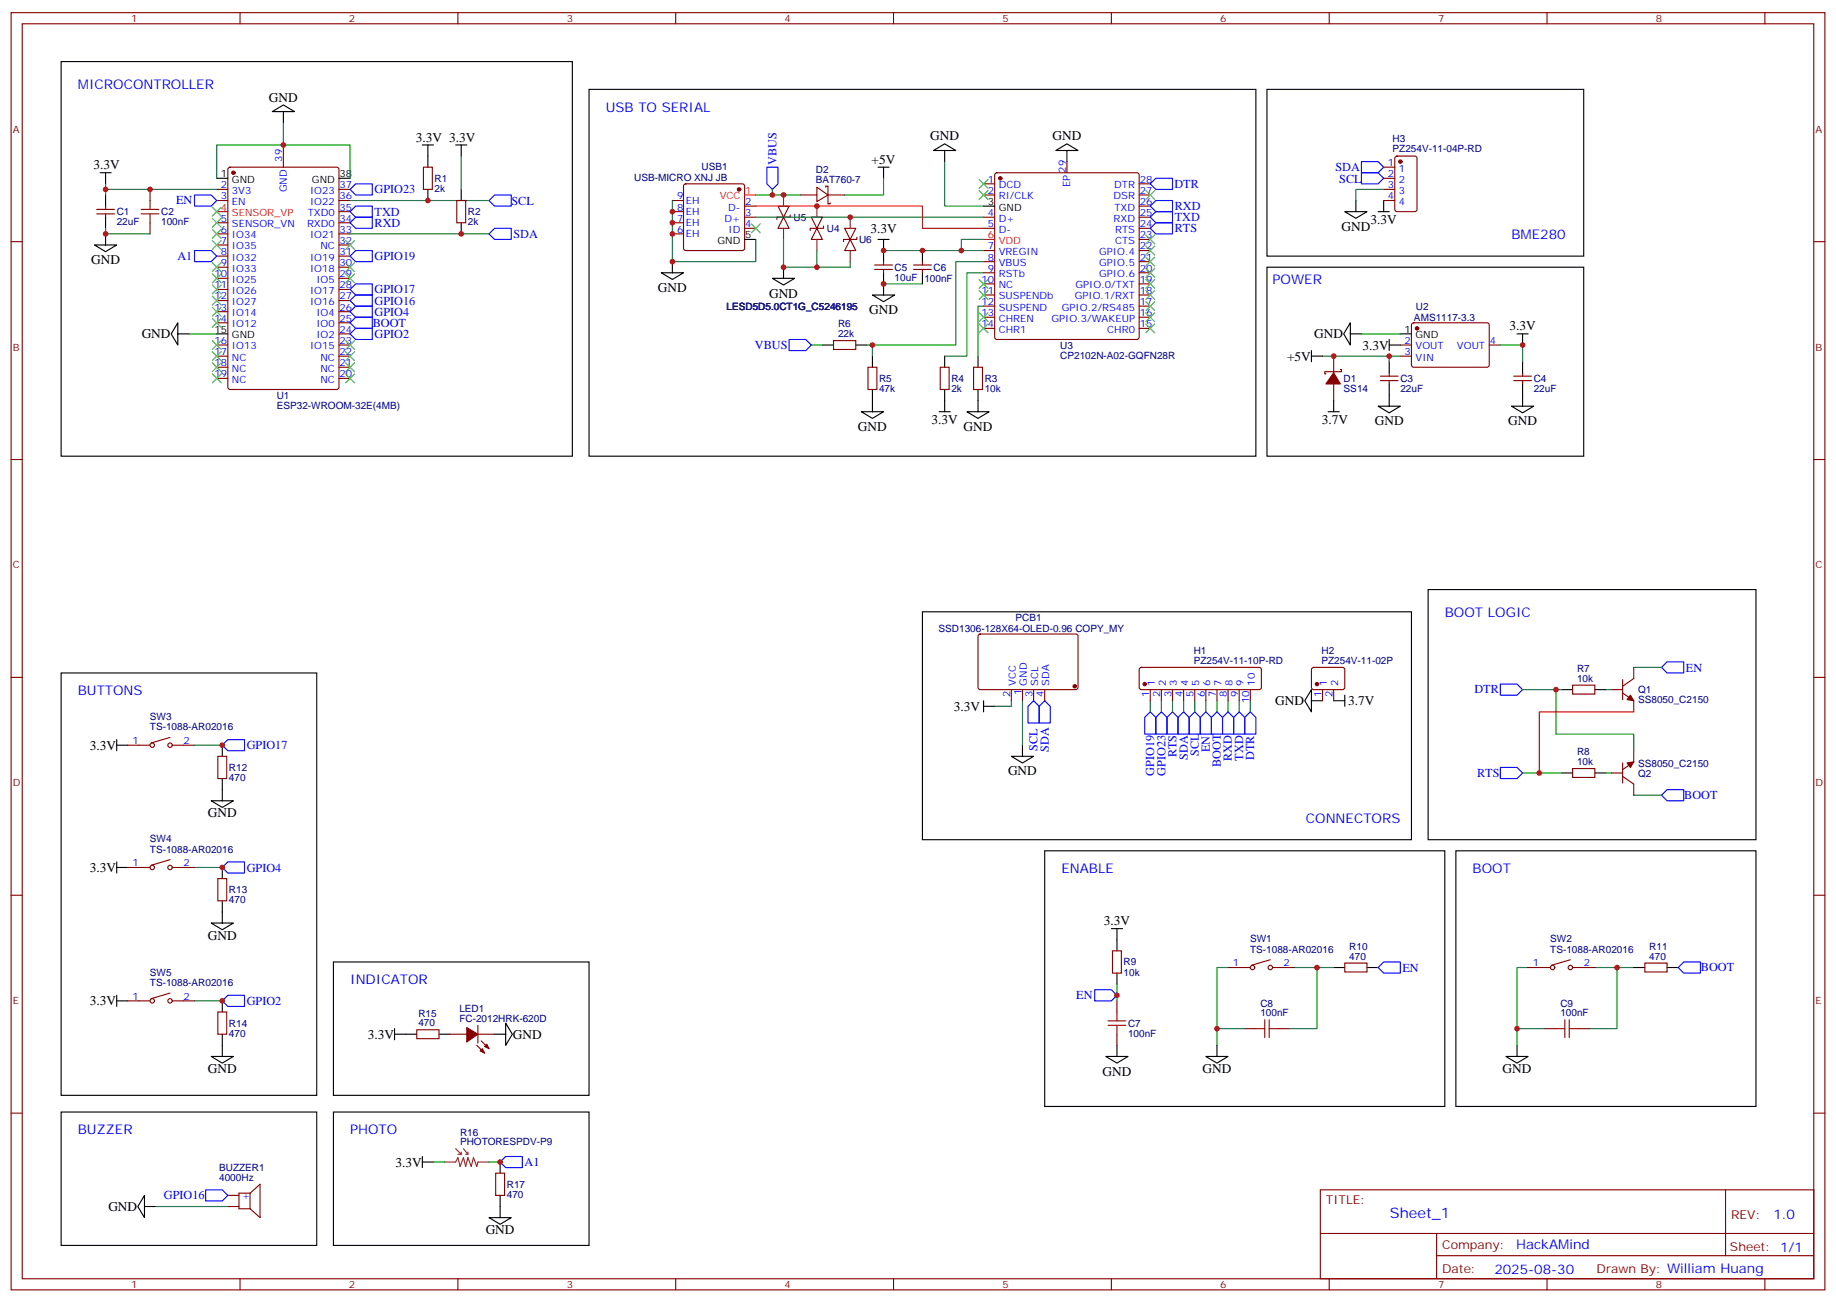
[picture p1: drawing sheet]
<svg xmlns="http://www.w3.org/2000/svg" width="583mm" height="413mm" viewBox="0 0 583 413" stroke-linecap="round" stroke-linejoin="round" font-family="sans-serif">
<g fill="none" stroke="#870000" stroke-width=".35">
<path d="M3.5 4h575.8v405.4h-575.8zM7.1 7.5h568.6v398.3h-568.6zM76.2 4v3.5M145.3 4v3.5M214.5 4v3.5M283.6 4v3.5M352.8 4v3.5M421.9 4v3.5M491.1 4v3.5M560.2 4v3.5M72.6 53.3l.4-.2h33.9l.6 .4 .1 69.4-.5 .7h-34.1l-.6-.4-.1-69.4zM90 46v7.1"/>
<path d="M134.4 53.1h2.8v7h-2.8zM217.2 58.6l.5-.3h18l.5 .3 .2 .5v19.7l-.3 .5-.4 .2h-18l-.5-.2-.2-.5v-19.7zM259.3 59.4l3.5 2.5-3.5 2.1zM262.1 59.4v-.3h.7v5.6h.7v-.4M312.2 58.3h3.5M316 55l.4-.2h44.5l.5 .2 .2 .5v51.5l-.2 .5-.5 .2h-44.5l-.5-.2-.2-.5v-51.5zM338.7 51.3v3.5M361.6 58.3h3.5M439.2 53.1h3.5M439.2 56.6h3.5M443 49.7l.4-.2h5.7l.6 .5 .1 16.5-.5 .6-5.9 .1-.6-.5-.1-16.5zM3.5 76.7h3.6"/>
<path d="M30.7 66.5h5.6M30.7 67.9h5.6M33.5 65.4v1.1M33.5 67.9v1M47.6 60.1v3.5M47.6 70.7v3.5M68.8 60.1h3.5M68.8 63.6h3.5M68.8 70.7h3.5M68.8 74.2h3.5M68.8 77.8h3.5M107.6 60.1h3.5"/>
<path d="M107.6 63.6h3.5M107.6 70.7h3.5M107.6 74.2h3.5M107.6 77.8h3.5M107.6 67.2h3.5M145 63.6h2.8v7.1h-2.8zM213.4 63.6h3.6M213.4 70.7h3.6M213.4 74.2h3.6M213.4 67.2h3.6M236.4 65.4h3.5M236.4 68.9h3.5"/>
<path d="M236.4 72.5h3.5M246.9 65.4h3.6l-1.8 3.5zM248.7 68.9l1.8 3.6h-3.6zM250.8 68.2v.7h-4.2v.7M254 61.9h5.3M257.5 68.9h3.6l-1.8 3.6zM259.3 72.5l1.8 3.5h-3.6zM261.4 71.8v.7h-4.2v.7M262.8 61.9h5.3M268.1 72.5h3.5l-1.7 3.5zM269.9 76l1.7 3.5h-3.5zM272 75.3v.7h-4.2v.7"/>
<path d="M312.2 68.9h3.5M312.2 72.5h3.5M312.2 61.9h3.5M312.2 79.5h3.5M361.6 65.4h3.5M361.6 68.9h3.5M361.6 72.5h3.5M361.6 61.9h3.5M361.6 79.5h3.5M361.6 76h3.5M439.2 60.1h3.5M439.2 63.6h3.5"/>
<path d="M575.7 76.7h3.6M68.8 81.3h3.5M68.8 84.8h3.5M68.8 88.3h3.5M68.8 91.9h3.5M68.8 95.4h3.5M68.8 98.9h3.5M107.6 81.3h3.5M107.6 84.8h3.5M107.6 88.3h3.5M107.6 91.9h3.5M107.6 95.4h3.5"/>
<path d="M107.6 98.9h3.5M277.6 85.5h5.7M277.6 84.1h5.7M280.5 83v1.1M280.5 85.5v1.1M290 85.5h5.6M290 84.1h5.6M292.8 83v1.1M292.8 85.5v1.1M312.2 83h3.5M312.2 86.6h3.5M312.2 90.1h3.5"/>
<path d="M312.2 93.6h3.5M312.2 97.2h3.5M361.6 83h3.5M361.6 86.6h3.5M361.6 90.1h3.5M361.6 93.6h3.5M361.6 97.2h3.5M68.8 102.4h3.5M68.8 109.5h3.5M68.8 113h3.5M68.8 116.6h3.5M107.6 102.4h3.5"/>
<path d="M107.6 109.5h3.5M107.6 113h3.5M107.6 116.6h3.5M107.6 106h3.5M264.6 108.1h7v2.8h-7zM275.5 116.6h2.8v7h-2.8zM298.4 116.6h2.9v7h-2.9zM309 116.6h2.9v7h-2.9zM312.2 100.7h3.5M312.2 104.2h3.5M361.6 100.7h3.5M361.6 104.2h3.5"/>
<path d="M423.3 113v5.3M425.4 117.3h.4v.7h-5.3v.7h.4M438.1 119.4h5.7M441 118.3v1.1M444.5 109.5h3.5M444.5 113h3.5M448.3 102.7l.4-.3 23.6 .1 .4 .7v12.9l-.7 .5-23.5-.1-.5-.6v-12.7zM472.7 109.5h3.5M480.5 119.4h5.6M483.3 118.3v1.1M68.8 120.1h3.5M107.6 120.1h3.5"/>
<path d="M423.3 121.8v5.3M438.1 120.8h5.7M441 120.8v1M480.5 120.8h5.6M483.3 120.8v1M3.5 145.8h3.6M575.7 145.8h3.6M3.5 215h3.6M310.7 201.4l.4-.2 30.7 .1 .4 .6-.1 16.5-.6 .5-30.6-.1-.5-.6v-16.3zM321 218.9v3.5M324.6 218.9v3.5M328.1 218.9v3.5"/>
<path d="M331.6 218.9v3.5M361.8 212l.5-.2h37.4l.5 .2 .2 .5v5.7l-.2 .5-.5 .2h-37.4l-.5-.3-.2-.4v-5.7zM365.1 218.9v3.5M368.7 218.9v3.5M372.2 218.9v3.5M375.7 218.9v3.5M379.2 218.9v3.5M382.8 218.9v3.5M386.3 218.9v3.5M389.8 218.9v3.5M393.3 218.9v3.5M396.9 218.9v3.5"/>
<path d="M416.5 212l.5-.2 9.4 .1 .5 .6-.1 5.9-.6 .5-9.5-.1-.4-.6v-5.7zM419.8 218.9v3.5M423.3 218.9v3.5M499.2 217.5h7v2.8h-7zM511.5 218.9h3.6M515.1 219.9l3.5 2.5v3.5M515.1 215.7v6.3M518.6 211.8v3.5l-3.5 2.5M575.7 215h3.6M40.6 236.5h7M54 234l-6 1.8M54.7 236.5h7"/>
<path d="M518.6 238.3v3.5l-3.5 2.5M69.1 240h2.9v7.1h-2.9zM499.2 243.9h7v2.8h-7zM511.5 245.3h3.6M515.1 246.4l3.5 2.4v3.6M515.1 242.1v6.4M40.6 275.3h7M54 272.8l-6 1.8M54.7 275.3h7M69.1 278.8h2.9v7.1h-2.9zM3.5 284.1h3.6M575.7 284.1h3.6"/>
<path d="M40.6 317.6h7M54 315.2l-6 1.7M54.7 317.6h7M353.1 301.8h2.9v7h-2.9zM354.5 317.6v3.6M389.8 307.1h7.1M403.2 304.6l-6 1.8M403.9 307.1h7.1M426.9 305.6h7v2.9h-7zM485.1 307.1h7M498.5 304.6l-6 1.8M499.2 307.1h7"/>
<path d="M522.1 305.6h7.1v2.9h-7.1zM69.1 321.2h2.9v7h-2.9zM132.3 326.8h7v2.8h-7zM142.9 328.2h5.3M151.3 331.8l2.5 2.4M151.7 328.2h5.3M151.7 325.4v5.6M152.8 330.3l2.4 2.5M354.5 328.2v3.6M395.1 326.5h3.5M405.7 326.5h3.5M490.4 326.5h3.5"/>
<path d="M500.9 326.5h3.6M3.5 353.3h3.6M575.7 353.3h3.6M72.3 379.4h3.5M79.4 378.7l3.1-2.9v10.6l-3.1-2.8M79.4 378.7v4.9M79.4 378.7h-3.6v4.9h3.6M157.3 372.3h2.9v7.1h-2.9zM419.1 377.6h156.6v28.2h-156.6zM547.7 377.6v20.9M72.3 382.9h3.5M419.1 391.5h156.5"/>
<path d="M456 398.5h119.6M456 391.5v14.1M76.2 405.8v3.6M145.3 405.8v3.6M214.5 405.8v3.6M283.6 405.8v3.6M352.8 405.8v3.6M421.9 405.8v3.6M491.1 405.8v3.6M560.2 405.8v3.6"/>
<circle cx="48.3" cy="236.5" r=".71"/>
<circle cx="54" cy="236.5" r=".71"/>
<circle cx="48.3" cy="275.3" r=".71"/>
<circle cx="54" cy="275.3" r=".71"/>
<circle cx="48.3" cy="317.6" r=".71"/>
<circle cx="54" cy="317.6" r=".71"/>
<circle cx="397.6" cy="307.1" r=".71"/>
<circle cx="403.2" cy="307.1" r=".71"/>
<circle cx="492.8" cy="307.1" r=".71"/>
<circle cx="498.5" cy="307.1" r=".71"/>
</g>
<g fill="#870000" stroke="#870000" stroke-width=".35">
<path d="M423.3 118.3l2.1 3.5h-4.5z"/>
<path d="M517.5 220.6l1.1 1.8-2.1-.4z"/>
<path d="M516.5 242.1l2.1-.3-1.1 1.8z"/>
<path d="M153.8 332.1l.7-.7 .7 1.4z"/>
<path d="M152.4 333.5l.7-.7 .7 1.4z"/>
<path d="M148.2 326.1l3.5 2.1-3.5 2.5z"/>
<circle cx="74.1" cy="54.8" r=".53"/>
<circle cx="449.8" cy="104.2" r=".53"/>
<circle cx="234.6" cy="60.1" r=".53"/>
<circle cx="317.5" cy="56.6" r=".53"/>
<circle cx="341.1" cy="217.8" r=".53"/>
<circle cx="363.4" cy="217.1" r=".53"/>
<circle cx="418" cy="217.1" r=".53"/>
<circle cx="444.5" cy="51.3" r=".53"/>
</g>
<g fill="none" stroke="#000" stroke-width=".35">
<path d="M19.4 19.5h162.3v125.3h-162.3zM86.4 35.4l3.6-2.1 3.5 2.1zM90 35.4v3.5M187 28.4h211.6v116.4h-211.6zM402.2 28.4h100.5v52.9h-100.5zM31.7 54.8h3.6M33.5 54.8v3.5M68.8 56.6h3.5M107.6 56.6h3.5M134.1 46h3.5M135.8 46v7.1M144.6 46h3.6"/>
<path d="M146.4 46v3.5M278.7 53.1h3.5M280.5 53.1v3.5M296.3 47.8l3.6-2.2 3.5 2.2zM299.9 47.8v3.5M335.1 47.8l3.6-2.2 3.5 2.2zM338.7 47.8v3.5M30 77.8h7l-3.5 2.1zM33.5 61.9v3.5M33.5 68.9v3.6M33.5 74.2v3.6M135.8 60.1v3.5"/>
<path d="M146.4 60.1v3.5M146.4 70.7v3.5M236.4 76h3.5M278.7 76h3.5M280.5 76v7M292.8 79.5v3.5M312.2 65.4h3.5M426.9 67.2h7l-3.5 2.1zM430.4 63.6v3.6M437.4 67.2h3.6M439.2 63.6v3.6M209.9 86.6h7.1l-3.6 2.1z"/>
<path d="M213.4 83v3.6M245.2 88.3h7l-3.5 2.2zM248.7 84.8v3.5M276.9 93.6h7.1l-3.5 2.1zM280.5 86.6v7M292.8 86.6v3.5M402.2 84.8h100.5v60h-100.5zM56.4 102.4v7.1l-2.1-3.5zM56.4 106h3.6M68.8 106h3.5M261.1 109.5h3.5M271.6 109.5h3.6"/>
<path d="M276.9 113v3.6M299.9 113v3.6M310.4 113v3.6M416.3 113h3.5M416.3 111.3v3.5M428.6 102.4v7.1l-2.1-3.5zM428.6 106h3.6M441 107.7v3.6M441 114.8v3.5M441 109.5h3.5M444.5 106h3.5M481.5 106h3.6"/>
<path d="M483.3 106v3.5M483.3 114.8v3.5M273.4 130.7h7.1l-3.6 2.1zM276.9 123.6v7.1M298.1 130.7h3.5M299.9 123.6v7.1M306.9 130.7h7.1l-3.6 2.1zM310.4 123.6v7.1M421.6 130.7h3.5M423.3 127.1v3.6M437.4 128.9h7.1l-3.5 2.1zM441 121.8v7.1"/>
<path d="M479.8 128.9h7l-3.5 2.1zM483.3 121.8v7.1M292.8 194.2h155.2v72.3h-155.2zM453.3 187.1h104.1v79.4h-104.1zM19.4 213.6h81.1v134h-81.1zM416.3 218.9v7l-2.1-3.5zM495.7 218.9h3.5M506.2 218.9h3.6M37 236.5h3.6M37 234.7v3.6M70.6 236.5v3.5M312.2 224.2h3.5"/>
<path d="M312.2 222.4v3.5M324.6 236.5v3.5M416.3 222.4h3.5M423.3 222.4h3.6M426.9 220.6v3.6M67 254.1h7.1l-3.5 2.2zM70.6 247.1v7M321 240h7.1l-3.5 2.1zM495.7 245.3h3.5M506.2 245.3h3.6M37 273.5v3.6M37 275.3h3.6"/>
<path d="M70.6 275.3v3.5M331.6 270h127v81.2h-127zM462.1 270h95.3v81.2h-95.3zM67 292.9h7.1l-3.5 2.2zM70.6 285.9v7M352.8 294.7h3.5M354.5 294.7v7.1M37 315.9v3.5M37 317.6h3.6M70.6 317.6v3.6M105.8 305.3h81.2v42.3h-81.2zM354.5 308.8v3.5"/>
<path d="M423.3 307.1h3.6M433.9 307.1h3.5M518.6 307.1h3.5M529.2 307.1h3.5M67 335.3h7.1l-3.5 2.1zM70.6 328.2v7.1M125.2 328.2h7.1M125.2 326.5v3.5M139.3 328.2h3.6M157 328.2h3.5M160.5 324.7l2.1 3.5-2.1 3.6zM351 335.3h7.1l-3.6 2.1z"/>
<path d="M354.5 331.8v3.5M382.8 335.3h7l-3.5 2.1zM386.3 331.8v3.5M478 335.3h7.1l-3.6 2.1zM481.5 331.8v3.5M19.4 352.9h81.1v42.4h-81.1zM105.8 352.9h81.2v42.4h-81.2zM45.9 379.4v7l-2.2-3.5zM134.1 368.8h3.5M134.1 367v3.6M158.7 368.8v3.5M158.7 379.4v7"/>
<path d="M45.9 382.9h3.5M155.2 386.4h7.1l-3.6 2.1z"/>
</g>
<path d="M68.8 67.2h3.5M236.4 61.9h3.5M239.9 65.4h52.9v7.1h19.4M312.2 76h3.5M518.6 225.9h-30v19.4" fill="none" stroke="#f00" stroke-width=".35"/>
<g fill="none" stroke="#008700" stroke-width=".35">
<path d="M90 38.9v7.1h21.1v10.6M33.5 58.3v3.6M90 46h-21.2v10.6M146.4 49.5v10.6M280.5 56.6v5.3h-12.4M299.9 51.3v14.1h12.3M33.5 72.5v1.7h14.1M33.5 60.1h35.3M111.1 74.2h44.1M111.1 63.6h44.1M213.4 63.6v19.4h26.5v-7M239.9 61.9h14.1"/>
<path d="M239.9 68.9h72.3M245.2 60.1v1.8M248.7 76v8.8h21.2v-1.8M259.3 79.5v5.3M280.5 79.5h31.7M312.2 76h-7v3.5M439.2 60.1h-8.8v3.5M280.5 90.1h12.3M312.2 97.2h-1.8v15.8M312.2 86.6h-5.3v26.4h-7M312.2 83h-8.8v26.5h-26.5M60 106h8.8"/>
<path d="M257.5 109.5h3.6M275.2 109.5h1.7v3.5M419.8 113h24.7M432.2 106h12.3M441 113v1.8M476.2 109.5h7.1v5.3M483.3 218.9h12.4M493.9 218.9v14.1h24.7v5.3M509.8 218.9h1.7M518.6 211.8h8.8M61.7 236.5h8.9M321 222.4v1.8h-5.3"/>
<path d="M324.6 222.4v14.1M365.1 222.4v3.5M368.7 222.4v3.5M372.2 222.4v3.5M375.7 222.4v3.5M379.2 222.4v3.5M382.8 222.4v3.5M386.3 222.4v3.5M389.8 222.4v3.5M393.3 222.4v3.5M396.9 222.4v3.5M483.3 245.3h12.4"/>
<path d="M509.8 245.3h1.7M518.6 252.4h8.8M61.7 275.3h8.9M61.7 317.6h8.9M354.5 312.3v5.3M389.8 307.1h-3.5v19.4M411 307.1h12.3M418 307.1v19.4h-8.8M485.1 307.1h-3.6v19.4M506.2 307.1h12.4M513.3 307.1v19.4h-8.8M395.1 326.5h-8.8v5.3"/>
<path d="M490.4 326.5h-8.9v5.3M137.6 368.8h3.5M155.2 368.8h3.5M49.4 382.9h22.9"/>
</g>
<g fill="none" stroke="#3c3" stroke-width=".35">
<path d="M310.8 56.9l2.8 2.9M313.6 56.9l-2.8 2.9M67.4 65.8l2.8 2.8M67.4 69.3l2.8 2.8M67.4 72.8l2.8 2.8M67.4 76.3l2.8 2.9M70.2 65.8l-2.8 2.8M70.2 69.3l-2.8 2.8M70.2 72.8l-2.8 2.8M70.2 76.3l-2.8 2.9M109.7 76.3l2.8 2.9M112.5 76.3l-2.8 2.9"/>
<path d="M238.5 71l2.8 2.9M241.3 71l-2.8 2.9M310.8 60.5l2.8 2.8M313.6 60.5l-2.8 2.8M363.7 78.1l2.8 2.8M363.7 60.5l2.8 2.8M363.7 74.6l2.8 2.8M366.5 78.1l-2.8 2.8M366.5 60.5l-2.8 2.8M366.5 74.6l-2.8 2.8M67.4 83.4l2.8 2.8M67.4 86.9l2.8 2.8"/>
<path d="M67.4 90.5l2.8 2.8M67.4 94l2.8 2.8M67.4 97.5l2.8 2.8M70.2 83.4l-2.8 2.8M70.2 86.9l-2.8 2.8M70.2 90.5l-2.8 2.8M70.2 94l-2.8 2.8M70.2 97.5l-2.8 2.8M109.7 86.9l2.8 2.8M109.7 83.4l2.8 2.8M112.5 86.9l-2.8 2.8M112.5 83.4l-2.8 2.8"/>
<path d="M310.8 88.7l2.8 2.8M310.8 99.3l2.8 2.8M310.8 92.2l2.8 2.8M313.6 88.7l-2.8 2.8M313.6 99.3l-2.8 2.8M313.6 92.2l-2.8 2.8M363.7 81.6l2.8 2.9M363.7 85.2l2.8 2.8M363.7 88.7l2.8 2.8M363.7 92.2l2.8 2.8M363.7 95.7l2.8 2.9M363.7 99.3l2.8 2.8"/>
<path d="M366.5 81.6l-2.8 2.9M366.5 85.2l-2.8 2.8M366.5 88.7l-2.8 2.8M366.5 92.2l-2.8 2.8M366.5 95.7l-2.8 2.9M366.5 99.3l-2.8 2.8M67.4 111.6l2.8 2.8M67.4 115.1l2.8 2.9M67.4 118.7l2.8 2.8M67.4 101l2.8 2.9M67.4 108.1l2.8 2.8M70.2 111.6l-2.8 2.8"/>
<path d="M70.2 115.1l-2.8 2.9M70.2 118.7l-2.8 2.8M70.2 101l-2.8 2.9M70.2 108.1l-2.8 2.8M109.7 111.6l2.8 2.8M109.7 115.1l2.8 2.9M109.7 118.7l2.8 2.8M109.7 108.1l2.8 2.8M112.5 111.6l-2.8 2.8M112.5 115.1l-2.8 2.9M112.5 118.7l-2.8 2.8M112.5 108.1l-2.8 2.8"/>
<path d="M310.8 102.8l2.8 2.8M313.6 102.8l-2.8 2.8M363.7 102.8l2.8 2.8M366.5 102.8l-2.8 2.8"/>
</g>
<g fill="none" stroke="#a10000" stroke-width=".35">
<path d="M44.8 67.9h5.6M44.8 66.5h5.6M47.6 63.6v2.9M47.6 67.9v2.8M351.7 325.4h5.7M351.7 324h5.7M354.5 321.2v2.8M354.5 325.4v2.8M398.6 326.5h2.9M401.5 323.6v5.7M402.9 323.6v5.7M402.9 326.5h2.8"/>
<path d="M493.9 326.5h2.8M496.7 323.6v5.7M498.1 326.5h2.8M498.1 323.6v5.7"/>
</g>
<g fill="none" stroke="#00f" stroke-width=".35">
<path d="M243.4 53.1h3.5v5.2l-1.7 1.8-1.8-1.8zM365.1 58.3l1.8-1.7h5.3v3.5h-5.3zM432.2 51.3h5.2l1.8 1.8-1.8 1.7h-5.2zM432.2 54.8h5.2l1.8 1.8-1.8 1.7h-5.2zM61.7 61.9h5.3l1.8 1.7-1.8 1.8h-5.3zM61.7 79.5h5.3l1.8 1.8-1.8 1.7h-5.3zM111.1 60.1l1.8-1.8h5.3v3.6h-5.3zM112.9 65.4h5.3v3.5h-5.3l-1.8-1.7zM112.9 68.9h5.3v3.6h-5.3l-1.8-1.8zM157 61.9h5.3v3.5h-5.3l-1.8-1.8zM157 72.5h5.3v3.5h-5.3l-1.8-1.8zM365.1 68.9l1.8-1.7h5.3v3.5h-5.3z"/>
<path d="M365.1 65.4l1.8-1.8h5.3v3.6h-5.3zM365.1 72.5l1.8-1.8h5.3v3.5h-5.3zM111.1 81.3l1.8-1.8h5.3v3.5h-5.3zM111.1 91.9l1.8-1.8h5.3v3.5h-5.3zM112.9 93.6h5.3v3.6h-5.3l-1.8-1.8zM112.9 97.2h5.3v3.5h-5.3l-1.8-1.8zM112.9 100.7h5.3v3.5h-5.3l-1.8-1.8zM112.9 104.2h5.3v3.5h-5.3l-1.8-1.7zM250.5 107.7h5.3l1.7 1.8-1.7 1.8h-5.3zM476.2 217.1h5.3l1.8 1.8-1.8 1.7h-5.3zM527.4 211.8l1.8-1.8h5.3v3.6h-5.3zM70.6 236.5l1.7-1.8h5.3v3.6h-5.3z"/>
<path d="M328.1 222.4l1.7 1.8v5.2h-3.5v-5.2zM331.6 222.4l1.8 1.8v5.2h-3.6v-5.2zM365.1 225.9l1.8 1.8v5.3h-3.5v-5.3zM368.7 225.9l1.7 1.8v5.3h-3.5v-5.3zM372.2 225.9l1.7 1.8v5.3h-3.5v-5.3zM375.7 225.9l1.8 1.8v5.3h-3.6v-5.3zM377.5 227.7l1.7-1.8 1.8 1.8v5.3h-3.5zM382.8 225.9l1.7 1.8v5.3h-3.5v-5.3zM386.3 225.9l1.8 1.8v5.3h-3.6v-5.3zM389.8 225.9l1.8 1.8v5.3h-3.5v-5.3zM393.3 225.9l1.8 1.8v5.3h-3.5v-5.3zM396.9 225.9l1.7 1.8v5.3h-3.5v-5.3z"/>
<path d="M476.2 243.6h5.3l1.8 1.7-1.8 1.8h-5.3zM527.4 252.4l1.8-1.8h5.3v3.5h-5.3zM70.6 275.3l1.7-1.8h5.3v3.6h-5.3zM70.6 317.6l1.7-1.7h5.3v3.5h-5.3zM347.5 314.1h5.3l1.7 1.8-1.7 1.7h-5.3zM437.4 307.1l1.8-1.8h5.3v3.5h-5.3zM532.7 307.1l1.8-1.8h5.3v3.5h-5.3zM65.3 377.6h5.3l1.7 1.8-1.7 1.7h-5.3zM158.7 368.8l1.8-1.8h5.3v3.6h-5.3z"/>
</g>
<g fill="none" stroke="#8c2424" stroke-width=".35">
<path d="M248.7 61.9v3.5M248.7 72.5v3.5M259.3 65.4v3.5M259.3 76v3.5M269.9 68.9v3.6M269.9 79.5v3.5M141.1 368.8h3.5l.7-1.4 .7 2.8 1.1-2.8 .7 2.8 .7-2.8 1.1 2.8 .7-2.8 1 2.8 .4-1.4h3.5M144.6 364.6l1.8 1.7M145.3 366.3h1.1M146.4 365.6v.7M147.1 364.6l1.4 1.7M147.8 366.3h.7"/>
<path d="M148.5 365.6v.7"/>
</g>
<g fill="#c00">
<circle cx="90" cy="46" r=".88"/>
<circle cx="33.5" cy="60.1" r=".88"/>
<circle cx="47.6" cy="60.1" r=".88"/>
<circle cx="33.5" cy="74.2" r=".88"/>
<circle cx="135.8" cy="63.6" r=".88"/>
<circle cx="146.4" cy="74.2" r=".88"/>
<circle cx="441" cy="113" r=".88"/>
<circle cx="423.3" cy="113" r=".88"/>
<circle cx="483.3" cy="109.5" r=".88"/>
<circle cx="259.3" cy="65.4" r=".88"/>
<circle cx="248.7" cy="61.9" r=".88"/>
<circle cx="269.9" cy="68.9" r=".88"/>
<circle cx="213.4" cy="67.2" r=".88"/>
<circle cx="213.4" cy="70.7" r=".88"/>
<circle cx="213.4" cy="74.2" r=".88"/>
<circle cx="213.4" cy="83" r=".88"/>
<circle cx="280.5" cy="90.1" r=".88"/>
<circle cx="276.9" cy="109.5" r=".88"/>
<circle cx="259.3" cy="84.8" r=".88"/>
<circle cx="248.7" cy="84.8" r=".88"/>
<circle cx="245.2" cy="61.9" r=".88"/>
<circle cx="280.5" cy="79.5" r=".88"/>
<circle cx="292.8" cy="79.5" r=".88"/>
<circle cx="305.2" cy="79.5" r=".88"/>
<circle cx="493.9" cy="218.9" r=".88"/>
<circle cx="488.6" cy="245.3" r=".88"/>
<circle cx="354.5" cy="315.9" r=".88"/>
<circle cx="386.3" cy="326.5" r=".88"/>
<circle cx="418" cy="307.1" r=".88"/>
<circle cx="513.3" cy="307.1" r=".88"/>
<circle cx="481.5" cy="326.5" r=".88"/>
<circle cx="70.6" cy="317.6" r=".88"/>
<circle cx="70.6" cy="275.3" r=".88"/>
<circle cx="70.6" cy="236.5" r=".88"/>
<circle cx="158.8" cy="368.8" r=".88"/>
</g>
<text font-size="4.6" fill="#00f" x="441.2" y="386.6">Sheet_1</text>
<g font-size="4.2" fill="#00f">
<text x="24.7" y="28.4">MICROCONTROLLER</text>
<text x="192.3" y="35.4">USB TO SERIAL</text>
<text x="479.8" y="76">BME280</text>
<text x="403.9" y="90.1">POWER</text>
<text x="458.6" y="195.9">BOOT LOGIC</text>
<text x="24.7" y="220.6">BUTTONS</text>
<text x="414.5" y="261.2">CONNECTORS</text>
<text x="336.9" y="277.1">ENABLE</text>
<text x="467.4" y="277.1">BOOT</text>
<text x="111.1" y="312.3">INDICATOR</text>
<text x="24.7" y="360">BUZZER</text>
<text x="111.1" y="360">PHOTO</text>
<text x="562.9" y="386.9">1.0</text>
<text x="481.3" y="396.4">HackAMind</text>
<text x="474.4" y="404.2">2025-08-30</text>
</g>
<g font-size="4.2">
<text x="85.4" y="32.2">GND</text>
<text x="132" y="44.9">3.3V 3.3V</text>
<text x="295.3" y="44.5">GND</text>
<text x="334.1" y="44.6">GND</text>
<text x="29.7" y="53.7">3.3V</text>
<text x="276.7" y="52">+5V</text>
<text x="435" y="71.1">3.3V</text>
<text x="276.3" y="73.9">3.3V</text>
<text x="425.8" y="73.2">GND</text>
<text x="28.9" y="83.9">GND</text>
<text x="208.8" y="92.7">GND</text>
<text x="244.1" y="94.4">GND</text>
<text x="275.9" y="99.7">GND</text>
<text x="45" y="107.4">GND</text>
<text x="417.2" y="107.4">GND</text>
<text x="479.1" y="104.9">3.3V</text>
<text x="432.4" y="110.9">3.3V</text>
<text x="408.5" y="114.5">+5V</text>
<text x="272.3" y="136.8">GND</text>
<text x="295.7" y="134.6">3.3V</text>
<text x="305.9" y="136.8">GND</text>
<text x="419.5" y="134.6">3.7V</text>
<text x="436.4" y="135">GND</text>
<text x="478.7" y="135">GND</text>
<text x="302.7" y="225.6">3.3V</text>
<text x="404.8" y="223.8">GND</text>
<text x="428" y="223.8">3.7V</text>
<text x="28.5" y="237.9">3.3V</text>
<text x="320" y="246.1">GND</text>
<text x="66" y="259.4">GND</text>
<text x="28.5" y="276.7">3.3V</text>
<text x="350.4" y="293.6">3.3V</text>
<text x="66" y="298.2">GND</text>
<text x="28.5" y="319.1">3.3V</text>
<text x="116.7" y="329.7">3.3V</text>
<text x="162.8" y="329.7">GND</text>
<text x="66" y="340.6">GND</text>
<text x="350" y="341.4">GND</text>
<text x="381.7" y="340.6">GND</text>
<text x="477" y="340.6">GND</text>
<text x="125.5" y="370.2">3.3V</text>
<text x="34.4" y="384.3">GND</text>
<text x="154.2" y="391.7">GND</text>
</g>
<g font-size="3.9" fill="#00f">
<text x="246.5" y="52.3" transform="rotate(-90 246.5 52.3)">VBUS</text>
<text x="372.8" y="59.7">DTR</text>
<text x="423.9" y="54.4">SDA</text>
<text x="425.1" y="57.9">SCL</text>
<text x="55.9" y="64.9">EN</text>
<text x="118.9" y="61.4">GPIO23</text>
<text x="162.4" y="64.9">SCL</text>
<text x="118.9" y="68.4">TXD</text>
<text x="118.9" y="72">RXD</text>
<text x="372.9" y="70.2">TXD</text>
<text x="372.9" y="66.7">RXD</text>
<text x="163" y="75.5">SDA</text>
<text x="372.9" y="73.8">RTS</text>
<text x="56.3" y="82.5">A1</text>
<text x="118.9" y="82.5">GPIO19</text>
<text x="118.9" y="93.1">GPIO17</text>
<text x="118.9" y="96.6">GPIO16</text>
<text x="118.9" y="100.2">GPIO4</text>
<text x="118.3" y="103.7">BOOT</text>
<text x="118.9" y="107.3">GPIO2</text>
<text x="239.7" y="110.7">VBUS</text>
<text x="535.1" y="213.1">EN</text>
<text x="468" y="220.1">DTR</text>
<text x="78.3" y="237.8">GPIO17</text>
<text x="329.4" y="238.2" transform="rotate(-90 329.4 238.2)">SCL</text>
<text x="332.9" y="238.5" transform="rotate(-90 332.9 238.5)">SDA</text>
<text x="384" y="238.7" transform="rotate(-90 384 238.7)">EN</text>
<text x="373.5" y="240.4" transform="rotate(-90 373.5 240.4)">RTS</text>
<text x="377" y="241.2" transform="rotate(-90 377 241.2)">SDA</text>
<text x="380.6" y="240" transform="rotate(-90 380.6 240)">SCL</text>
<text x="387.5" y="243.4" transform="rotate(-90 387.5 243.4)">BOOT</text>
<text x="391" y="241.6" transform="rotate(-90 391 241.6)">RXD</text>
<text x="394.6" y="241.4" transform="rotate(-90 394.6 241.4)">TXD</text>
<text x="398.1" y="241.2" transform="rotate(-90 398.1 241.2)">DTR</text>
<text x="366.4" y="246.2" transform="rotate(-90 366.4 246.2)">GPIO19</text>
<text x="369.9" y="246.2" transform="rotate(-90 369.9 246.2)">GPIO23</text>
<text x="468.9" y="246.5">RTS</text>
<text x="534.6" y="253.6">BOOT</text>
<text x="78.3" y="276.6">GPIO4</text>
<text x="445.1" y="308.3">EN</text>
<text x="539.9" y="308.3">BOOT</text>
<text x="341.6" y="317.1">EN</text>
<text x="78.3" y="318.9">GPIO2</text>
<text x="166.5" y="370">A1</text>
<text x="52" y="380.7">GPIO16</text>
</g>
<g font-size="3.9" fill="#800">
<text x="420.9" y="382.2">TITLE:</text>
<text x="549.5" y="386.9">REV:</text>
<text x="457.8" y="396.4">Company:</text>
<text x="549.1" y="397">Sheet: 1/1</text>
<text x="457.8" y="404.1">Date:</text>
<text x="506.8" y="404.2">Drawn By: William Huang</text>
</g>
<g font-size="3.2" fill="#800">
<text x="41.6" y="7">1</text>
<text x="110.8" y="7">2</text>
<text x="179.9" y="7">3</text>
<text x="249.1" y="7">4</text>
<text x="318.2" y="7">5</text>
<text x="387.3" y="7">6</text>
<text x="456.5" y="7">7</text>
<text x="525.6" y="7">8</text>
<text x="4.1" y="42.1">A</text>
<text x="576.3" y="42.1">A</text>
<text x="4.1" y="111.3">B</text>
<text x="576.3" y="111.3">B</text>
<text x="4.1" y="180.4">C</text>
<text x="576.3" y="180.4">C</text>
<text x="4.1" y="249.6">D</text>
<text x="576.3" y="249.6">D</text>
<text x="4.1" y="318.7">E</text>
<text x="576.3" y="318.7">E</text>
<text x="41.6" y="408.8">1</text>
<text x="110.8" y="408.8">2</text>
<text x="179.9" y="408.8">3</text>
<text x="249.1" y="408.8">4</text>
<text x="318.2" y="408.8">5</text>
<text x="387.3" y="408.8">6</text>
<text x="456.5" y="408.8">7</text>
<text x="525.6" y="408.8">8</text>
</g>
<g font-size="3.2" fill="#000080">
<text x="442" y="45.1">H3</text>
<text x="442" y="48.4">PZ254V-11-04P-RD</text>
<text x="137.9" y="57.7">R1</text>
<text x="201.3" y="57.3">USB-MICRO XNJ JB</text>
<text x="222.7" y="54.1">USB1</text>
<text x="258.9" y="58">BAT760-7</text>
<text x="258.9" y="54.9">D2</text>
<text x="137.9" y="60.9">2k</text>
<text x="37" y="71.5">22uF</text>
<text x="37" y="68.3">C1</text>
<text x="51.2" y="71.5">100nF</text>
<text x="51.2" y="68.3">C2</text>
<text x="148.5" y="71.5">2k</text>
<text x="148.5" y="68.3">R2</text>
<text x="251.9" y="70.1">U5</text>
<text x="262.5" y="73.6">U4</text>
<text x="272.7" y="77.1">U6</text>
<text x="284" y="89.1">10uF</text>
<text x="284" y="85.9">C5</text>
<text x="293.4" y="89.5">100nF</text>
<text x="296.3" y="86">C6</text>
<text x="230.6" y="98.3">LESD5D5.0CT1G_C5246195</text>
<text x="448.8" y="101.8">AMS1117-3.3</text>
<text x="449.4" y="98.3">U2</text>
<text x="266" y="107">22k</text>
<text x="266" y="103.9">R6</text>
<text x="336.6" y="113.9">CP2102N-A02-GQFN28R</text>
<text x="336.6" y="110.7">U3</text>
<text x="279" y="124.4">47k</text>
<text x="279" y="121.2">R5</text>
<text x="302" y="124.4">2k</text>
<text x="302" y="121.2">R4</text>
<text x="312.6" y="124.4">10k</text>
<text x="312.6" y="121.2">R3</text>
<text x="426.5" y="124.4">SS14</text>
<text x="426.5" y="121.2">D1</text>
<text x="444.5" y="124.4">22uF</text>
<text x="444.5" y="121.2">C3</text>
<text x="486.8" y="124.4">22uF</text>
<text x="486.8" y="121.2">C4</text>
<text x="87.9" y="129.7">ESP32-WROOM-32E(4MB)</text>
<text x="87.9" y="126.6">U1</text>
<text x="322.3" y="197">PCB1</text>
<text x="297.9" y="200.6">SSD1306-128X64-OLED-0.96 COPY_MY</text>
<text x="378.9" y="207.6">H1</text>
<text x="419.5" y="207.5">H2</text>
<text x="378.9" y="210.7">PZ254V-11-10P-RD</text>
<text x="419.5" y="210.7">PZ254V-11-02P</text>
<text x="500.6" y="213.2">R7</text>
<text x="500.6" y="216.4">10k</text>
<text x="520" y="220">Q1</text>
<text x="520" y="223.2">SS8050_C2150</text>
<text x="47.6" y="231.8">TS-1088-AR02016</text>
<text x="47.6" y="228.5">SW3</text>
<text x="500.6" y="239.7">R8</text>
<text x="72.7" y="244.7">R12</text>
<text x="500.6" y="242.9">10k</text>
<text x="520" y="243.4">SS8050_C2150</text>
<text x="72.7" y="247.9">470</text>
<text x="520" y="246.7">Q2</text>
<text x="47.6" y="267.3">SW4</text>
<text x="47.6" y="270.6">TS-1088-AR02016</text>
<text x="72.7" y="286.7">470</text>
<text x="72.7" y="283.5">R13</text>
<text x="396.8" y="299.1">SW1</text>
<text x="492.1" y="299.1">SW2</text>
<text x="396.8" y="302.3">TS-1088-AR02016</text>
<text x="428.3" y="304.6">470</text>
<text x="428.3" y="301.4">R10</text>
<text x="492.1" y="302.3">TS-1088-AR02016</text>
<text x="523.5" y="304.6">470</text>
<text x="523.5" y="301.4">R11</text>
<text x="47.6" y="309.7">SW5</text>
<text x="356.7" y="309.6">10k</text>
<text x="356.7" y="306.4">R9</text>
<text x="47.6" y="312.9">TS-1088-AR02016</text>
<text x="132.8" y="322.6">R15</text>
<text x="145.8" y="321.2">LED1</text>
<text x="400.1" y="322.6">100nF</text>
<text x="400.1" y="319.5">C8</text>
<text x="495.3" y="322.6">100nF</text>
<text x="495.3" y="319.5">C9</text>
<text x="72.7" y="329">470</text>
<text x="72.7" y="325.8">R14</text>
<text x="132.8" y="325.8">470</text>
<text x="145.8" y="324.3">FC-2012HRK-620D</text>
<text x="358.1" y="329">100nF</text>
<text x="358.1" y="325.8">C7</text>
<text x="146" y="363.5">PHOTORESPDV-P9</text>
<text x="146" y="360.6">R16</text>
<text x="69.6" y="371.6">BUZZER1</text>
<text x="69.6" y="374.8">4000Hz</text>
<text x="160.9" y="377">R17</text>
<text x="160.9" y="380.2">470</text>
</g>
<g font-size="3.2" fill="#00f">
<text x="89.6" y="51.3" transform="rotate(-90 89.6 51.3)">39</text>
<text x="440.5" y="52.7">1</text>
<text x="70.1" y="59.8">2</text>
<text x="107.8" y="59.8">37</text>
<text x="313.5" y="58">1</text>
<text x="317" y="59.8">DCD</text>
<text x="338.3" y="54.8" transform="rotate(-90 338.3 54.8)">29</text>
<text x="339.7" y="59.5" transform="rotate(-90 339.7 59.5)">EP</text>
<text x="353.7" y="59.8">DTR</text>
<text x="361.8" y="58">28</text>
<text x="440.5" y="56.2">2</text>
<text x="440.5" y="59.8">3</text>
<text x="444" y="54.5">1</text>
<text x="444" y="58">2</text>
<text x="70.1" y="63.3">3</text>
<text x="73.6" y="61.5">3V3</text>
<text x="73.6" y="65.1">EN</text>
<text x="91" y="61" transform="rotate(-90 91 61)">GND</text>
<text x="98.4" y="65.1">IO22</text>
<text x="98.4" y="61.5">IO23</text>
<text x="107.8" y="63.3">36</text>
<text x="214.9" y="63.3">9</text>
<text x="217.7" y="64.7">EH</text>
<text x="236.5" y="65.1">2</text>
<text x="313.5" y="61.5">2</text>
<text x="317" y="63.3">RI/CLK</text>
<text x="353.5" y="63.3">DSR</text>
<text x="361.8" y="65.1">26</text>
<text x="361.8" y="61.5">27</text>
<text x="440.5" y="63.3">4</text>
<text x="444" y="61.5">3</text>
<text x="444" y="65.1">4</text>
<text x="70.1" y="70.3">5</text>
<text x="97.7" y="68.6">TXD0</text>
<text x="107.8" y="70.3">34</text>
<text x="107.8" y="66.8">35</text>
<text x="214.9" y="66.8">8</text>
<text x="214.9" y="70.3">7</text>
<text x="217.7" y="68.2">EH</text>
<text x="217.7" y="71.8">EH</text>
<text x="230" y="70.3">D+</text>
<text x="231.2" y="66.8">D-</text>
<text x="236.5" y="68.6">3</text>
<text x="313.5" y="68.6">4</text>
<text x="317" y="70.3">D+</text>
<text x="353.5" y="70.3">RXD</text>
<text x="353.7" y="66.8">TXD</text>
<text x="361.8" y="68.6">25</text>
<text x="70.1" y="73.9">6</text>
<text x="70.1" y="77.4">7</text>
<text x="73.6" y="72.1">SENSOR_VN</text>
<text x="73.6" y="75.6">IO34</text>
<text x="97.5" y="72.1">RXD0</text>
<text x="98.4" y="75.6">IO21</text>
<text x="107.8" y="77.4">32</text>
<text x="107.8" y="73.9">33</text>
<text x="214.9" y="73.9">6</text>
<text x="217.7" y="75.3">EH</text>
<text x="231.3" y="73.9">ID</text>
<text x="236.5" y="72.1">4</text>
<text x="313.5" y="72.1">5</text>
<text x="317" y="73.9">D-</text>
<text x="354" y="77.4">CTS</text>
<text x="354" y="73.9">RTS</text>
<text x="361.8" y="75.6">23</text>
<text x="361.8" y="72.1">24</text>
<text x="70.1" y="80.9">8</text>
<text x="73.6" y="79.2">IO35</text>
<text x="73.6" y="82.7">IO32</text>
<text x="98.4" y="82.7">IO19</text>
<text x="101.7" y="79.2">NC</text>
<text x="107.8" y="80.9">31</text>
<text x="313.5" y="79.2">7</text>
<text x="313.5" y="82.7">8</text>
<text x="317" y="80.9">VREGIN</text>
<text x="348.9" y="80.9">GPIO.4</text>
<text x="361.8" y="82.7">21</text>
<text x="361.8" y="79.2">22</text>
<text x="68.1" y="88">10</text>
<text x="70.1" y="84.5">9</text>
<text x="73.6" y="86.2">IO33</text>
<text x="73.6" y="89.7">IO25</text>
<text x="98.4" y="86.2">IO18</text>
<text x="100.4" y="89.7">IO5</text>
<text x="107.8" y="88">29</text>
<text x="107.8" y="84.5">30</text>
<text x="311.5" y="89.7">10</text>
<text x="313.5" y="86.2">9</text>
<text x="317" y="84.5">VBUS</text>
<text x="317" y="88">RSTb</text>
<text x="348.9" y="88">GPIO.6</text>
<text x="348.9" y="84.5">GPIO.5</text>
<text x="361.8" y="89.7">19</text>
<text x="361.8" y="86.2">20</text>
<text x="68.1" y="91.5">11</text>
<text x="68.1" y="95">12</text>
<text x="73.6" y="93.3">IO26</text>
<text x="98.4" y="93.3">IO17</text>
<text x="107.8" y="95">27</text>
<text x="107.8" y="91.5">28</text>
<text x="311.5" y="93.3">11</text>
<text x="317" y="91.5">NC</text>
<text x="317" y="95">SUSPENDb</text>
<text x="341.1" y="95">GPIO.1/RXT</text>
<text x="341.4" y="91.5">GPIO.0/TXT</text>
<text x="361.8" y="93.3">18</text>
<text x="68.1" y="98.6">13</text>
<text x="73.6" y="96.8">IO27</text>
<text x="73.6" y="100.3">IO14</text>
<text x="98.4" y="96.8">IO16</text>
<text x="100.4" y="100.3">IO4</text>
<text x="107.8" y="98.6">26</text>
<text x="311.5" y="96.8">12</text>
<text x="311.5" y="100.3">13</text>
<text x="317" y="98.6">SUSPEND</text>
<text x="337.1" y="98.6">GPIO.2/RS485</text>
<text x="361.8" y="100.3">16</text>
<text x="361.8" y="96.8">17</text>
<text x="68.1" y="102.1">14</text>
<text x="73.6" y="103.9">IO12</text>
<text x="100.4" y="107.4">IO2</text>
<text x="100.4" y="103.9">IO0</text>
<text x="107.8" y="105.6">24</text>
<text x="107.8" y="102.1">25</text>
<text x="311.5" y="103.9">14</text>
<text x="317" y="102.1">CHREN</text>
<text x="317" y="105.6">CHR1</text>
<text x="333.7" y="102.1">GPIO.3/WAKEUP</text>
<text x="351.5" y="105.6">CHR0</text>
<text x="361.8" y="103.9">15</text>
<text x="68.1" y="109.1">16</text>
<text x="68.1" y="112.7">17</text>
<text x="73.6" y="110.9">IO13</text>
<text x="98.4" y="110.9">IO15</text>
<text x="107.8" y="112.7">22</text>
<text x="107.8" y="109.1">23</text>
<text x="445.8" y="109.1">2</text>
<text x="445.8" y="112.7">3</text>
<text x="449.3" y="110.9">VOUT</text>
<text x="462.5" y="110.9">VOUT</text>
<text x="472.9" y="109.1">4</text>
<text x="68.1" y="116.2">18</text>
<text x="68.1" y="119.7">19</text>
<text x="73.6" y="114.4">NC</text>
<text x="73.6" y="118">NC</text>
<text x="101.7" y="118">NC</text>
<text x="101.7" y="114.4">NC</text>
<text x="107.8" y="119.7">20</text>
<text x="107.8" y="116.2">21</text>
<text x="449.3" y="114.4">VIN</text>
<text x="73.6" y="121.5">NC</text>
<text x="101.7" y="121.5">NC</text>
<text x="320.7" y="221.1" transform="rotate(-90 320.7 221.1)">2</text>
<text x="322.4" y="217.6" transform="rotate(-90 322.4 217.6)">VCC</text>
<text x="324.2" y="220.7" transform="rotate(-90 324.2 220.7)">1</text>
<text x="326" y="217.6" transform="rotate(-90 326 217.6)">GND</text>
<text x="327.7" y="221.1" transform="rotate(-90 327.7 221.1)">3</text>
<text x="329.5" y="217.6" transform="rotate(-90 329.5 217.6)">SCL</text>
<text x="331.3" y="221.1" transform="rotate(-90 331.3 221.1)">4</text>
<text x="333" y="217.6" transform="rotate(-90 333 217.6)">SDA</text>
<text x="364.8" y="221.1" transform="rotate(-90 364.8 221.1)">1</text>
<text x="366.5" y="217.6" transform="rotate(-90 366.5 217.6)">1</text>
<text x="368.3" y="221.1" transform="rotate(-90 368.3 221.1)">2</text>
<text x="370.1" y="217.6" transform="rotate(-90 370.1 217.6)">2</text>
<text x="371.8" y="221.1" transform="rotate(-90 371.8 221.1)">3</text>
<text x="373.6" y="217.6" transform="rotate(-90 373.6 217.6)">3</text>
<text x="375.4" y="221.1" transform="rotate(-90 375.4 221.1)">4</text>
<text x="377.1" y="217.6" transform="rotate(-90 377.1 217.6)">4</text>
<text x="378.9" y="221.1" transform="rotate(-90 378.9 221.1)">5</text>
<text x="380.6" y="217.6" transform="rotate(-90 380.6 217.6)">5</text>
<text x="382.4" y="221.1" transform="rotate(-90 382.4 221.1)">6</text>
<text x="384.2" y="217.6" transform="rotate(-90 384.2 217.6)">6</text>
<text x="385.9" y="221.1" transform="rotate(-90 385.9 221.1)">7</text>
<text x="387.7" y="217.6" transform="rotate(-90 387.7 217.6)">7</text>
<text x="389.5" y="221.1" transform="rotate(-90 389.5 221.1)">8</text>
<text x="391.2" y="217.6" transform="rotate(-90 391.2 217.6)">8</text>
<text x="393" y="221.1" transform="rotate(-90 393 221.1)">9</text>
<text x="394.8" y="217.6" transform="rotate(-90 394.8 217.6)">9</text>
<text x="398.3" y="217.6" transform="rotate(-90 398.3 217.6)">10</text>
<text x="419.5" y="221.1" transform="rotate(-90 419.5 221.1)">1</text>
<text x="421.2" y="217.6" transform="rotate(-90 421.2 217.6)">1</text>
<text x="423" y="221.1" transform="rotate(-90 423 221.1)">2</text>
<text x="424.7" y="217.6" transform="rotate(-90 424.7 217.6)">2</text>
<text x="396.5" y="223.1" transform="rotate(-90 396.5 223.1)">10</text>
<text x="42.1" y="236.1">1</text>
<text x="58.2" y="236.1">2</text>
<text x="42.1" y="275">1</text>
<text x="58.2" y="275">2</text>
<text x="391.3" y="306.7">1</text>
<text x="407.5" y="306.7">2</text>
<text x="486.6" y="306.7">1</text>
<text x="502.7" y="306.7">2</text>
<text x="42.1" y="317.3">1</text>
<text x="58.2" y="317.3">2</text>
<text x="76.9" y="380.4">+</text>
</g>
<g font-size="3.2">
<text x="70.1" y="56.2">1</text>
<text x="73.6" y="58">GND</text>
<text x="99" y="58">GND</text>
<text x="107.8" y="56.2">38</text>
<text x="313.5" y="65.1">3</text>
<text x="317" y="66.8">GND</text>
<text x="227.8" y="77.4">GND</text>
<text x="236.5" y="75.6">5</text>
<text x="68.1" y="105.6">15</text>
<text x="73.6" y="107.4">GND</text>
<text x="445.8" y="105.6">1</text>
<text x="449.3" y="107.4">GND</text>
</g>
<g font-size="3.2" fill="#f00">
<text x="228.5" y="63.3">VCC</text>
<text x="236.5" y="61.5">1</text>
<text x="70.1" y="66.8">4</text>
<text x="73.6" y="68.6">SENSOR_VP</text>
<text x="313.5" y="75.6">6</text>
<text x="317" y="77.4">VDD</text>
</g>
</svg>
